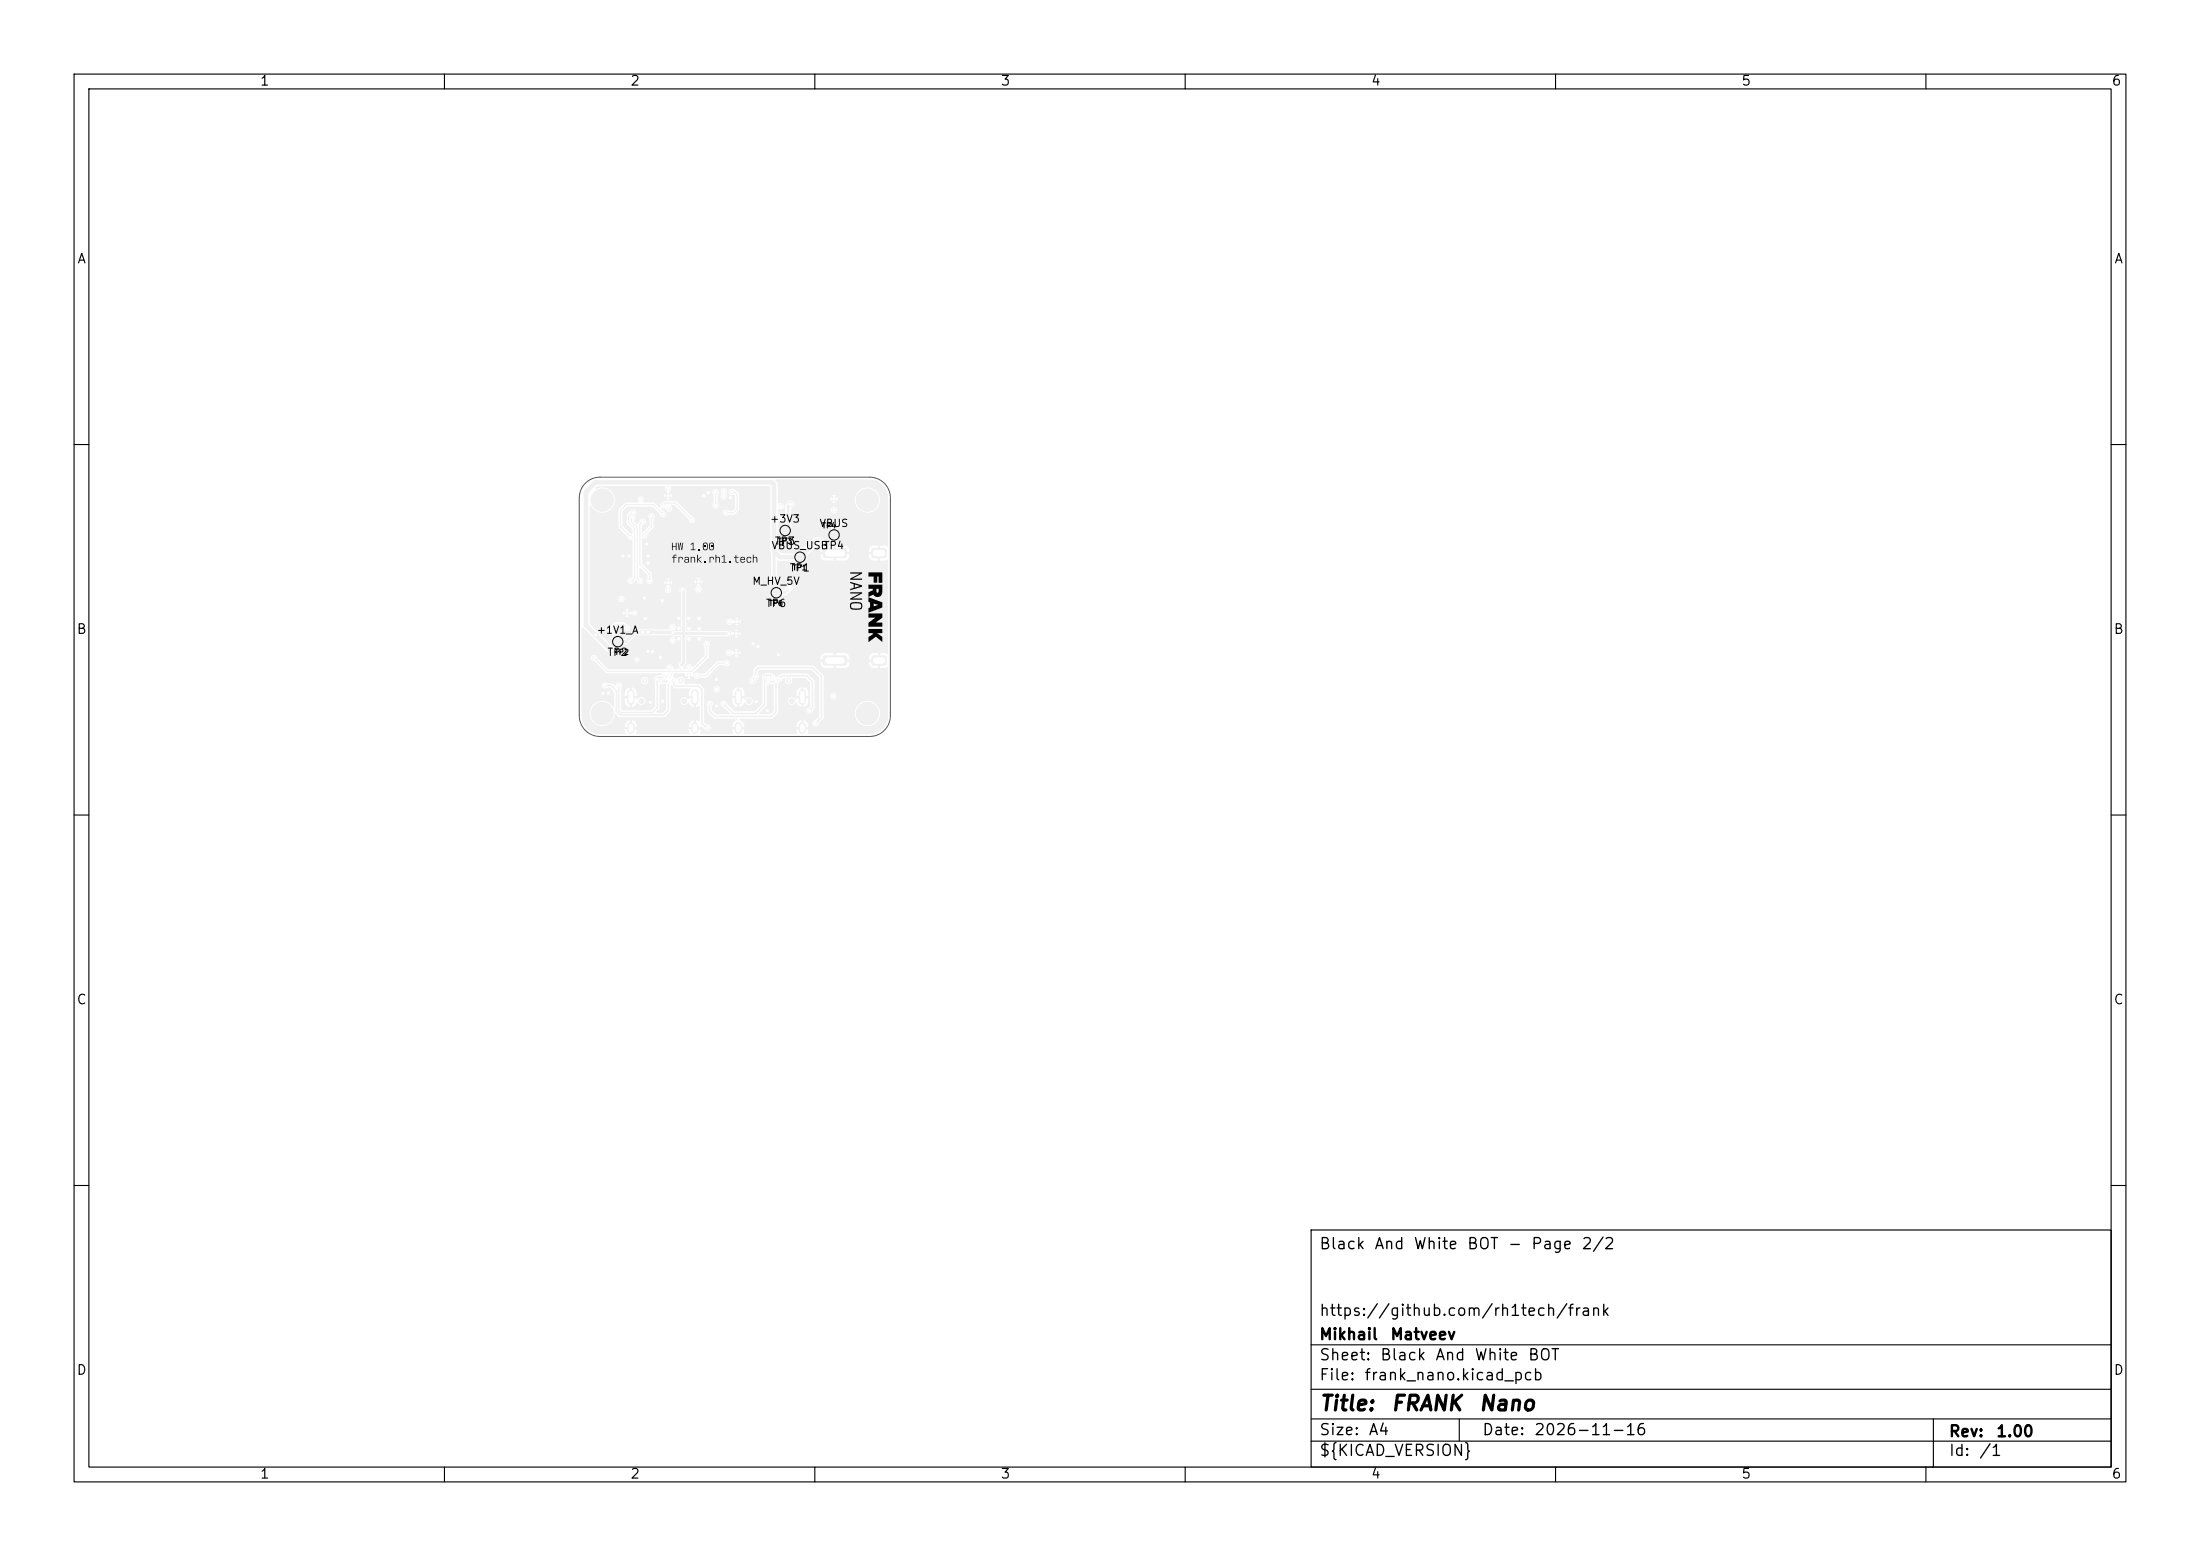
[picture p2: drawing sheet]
<svg xmlns="http://www.w3.org/2000/svg" width="297mm" height="210mm" viewBox="0 0 297 210" stroke-linecap="round" stroke-linejoin="round" font-family="sans-serif">
<g fill="#f0f0f0" stroke="#f0f0f0" stroke-width=".14">
<circle cx="93" cy="90.1" r=".22"/>
<circle cx="93" cy="91.1" r=".22"/>
<circle cx="91.6" cy="83.5" r=".3"/>
<circle cx="93" cy="83.5" r=".3"/>
<circle cx="94.4" cy="83.5" r=".3"/>
<circle cx="91.6" cy="84.8" r=".3"/>
<circle cx="93" cy="84.8" r=".3"/>
<circle cx="94.4" cy="84.8" r=".3"/>
<circle cx="91.6" cy="86.2" r=".3"/>
<circle cx="93" cy="86.2" r=".3"/>
<circle cx="94.4" cy="86.2" r=".3"/>
<circle cx="86" cy="89" r=".23"/>
</g>
<path d="M99.7 93.5v1.1M99.7 98v.6M108.3 93.5v1.1M108.3 98v.6" fill="none" stroke="#f0f0f0" stroke-width="1"/>
<g fill="#f0f0f0">
<path d="M111.1 74.1l.3-.1h2.7l.2 .2v.9l-.1 .2-.2 .1-2.7-.1-.2-.2z"/>
<path d="M117.8 74h1.8l.1 .3v.9l-.3 .2-1.6-.1-.2-.3v-.8z"/>
<path d="M117.8 88.5h1.8l.1 .3v.9l-.3 .2-1.6-.1-.2-.3v-.8z"/>
<path d="M111.1 88.6l.3-.1h2.7l.2 .2v.9l-.1 .2-.2 .1-2.7-.1-.2-.2z"/>
</g>
<g fill="#f0f0f0" stroke="#f0f0f0" stroke-width=".14">
<circle cx="86.5" cy="67.4" r=".22"/>
<circle cx="105.4" cy="68.3" r=".23"/>
<circle cx="105.4" cy="69.9" r=".22"/>
<circle cx="112.5" cy="94" r=".23"/>
<circle cx="90.2" cy="65.9" r=".23"/>
<circle cx="90.2" cy="66.9" r=".23"/>
<circle cx="92" cy="90.1" r=".22"/>
<circle cx="98.5" cy="83.9" r=".23"/>
<circle cx="99.5" cy="83.9" r=".23"/>
<circle cx="98.4" cy="88.1" r=".22"/>
<circle cx="99.4" cy="88.1" r=".22"/>
<circle cx="83.9" cy="80.8" r=".22"/>
<circle cx="98.4" cy="85.5" r=".23"/>
<circle cx="99.4" cy="85.5" r=".22"/>
<circle cx="90.3" cy="68.6" r=".22"/>
<circle cx="94.3" cy="79.5" r=".22"/>
<circle cx="94.3" cy="78.5" r=".22"/>
<circle cx="85.7" cy="82.7" r=".23"/>
<circle cx="84.7" cy="82.7" r=".23"/>
<circle cx="92.1" cy="79.6" r=".22"/>
<circle cx="90.4" cy="90.1" r=".23"/>
<circle cx="90.4" cy="91.1" r=".23"/>
<circle cx="112.6" cy="68.9" r=".22"/>
<circle cx="112.6" cy="67.3" r=".23"/>
<circle cx="90.2" cy="79.7" r=".23"/>
<circle cx="90.2" cy="78.6" r=".23"/>
<circle cx="112.6" cy="72.2" r=".5"/>
<circle cx="83.4" cy="86.6" r=".5"/>
<circle cx="106" cy="71.6" r=".5"/>
<circle cx="108" cy="75.2" r=".5"/>
<circle cx="104.8" cy="80" r=".5"/>
<circle cx="106.7" cy="68" r=".3"/>
<circle cx="97.7" cy="66.3" r=".22"/>
<circle cx="90.8" cy="84.6" r=".22"/>
<circle cx="90.8" cy="86.4" r=".23"/>
<circle cx="97.7" cy="67" r=".22"/>
<circle cx="95" cy="66.9" r=".22"/>
<circle cx="102.1" cy="94.7" r=".22"/>
<circle cx="95.6" cy="66.5" r=".22"/>
<circle cx="87.5" cy="75.1" r=".22"/>
<circle cx="105.1" cy="88.4" r=".22"/>
<circle cx="87.3" cy="73.4" r=".23"/>
<circle cx="87.5" cy="87.9" r=".3"/>
<circle cx="98.6" cy="67.2" r=".22"/>
<circle cx="87.8" cy="94.8" r=".22"/>
<circle cx="84.1" cy="75.1" r=".23"/>
<circle cx="87" cy="80.7" r=".22"/>
<circle cx="89.4" cy="81.1" r=".22"/>
<circle cx="87.1" cy="83.5" r=".23"/>
<circle cx="81.4" cy="93.5" r=".23"/>
<circle cx="87.5" cy="76" r=".22"/>
<circle cx="96.7" cy="91.7" r=".22"/>
<circle cx="82.2" cy="93.5" r=".23"/>
<circle cx="101.7" cy="86.9" r=".22"/>
<circle cx="89.2" cy="88.7" r=".3"/>
<circle cx="84.9" cy="75.1" r=".22"/>
<circle cx="88.1" cy="87.9" r=".3"/>
<circle cx="102.3" cy="87.2" r=".22"/>
<circle cx="103.6" cy="95.9" r=".22"/>
<circle cx="96.7" cy="95.3" r=".23"/>
<circle cx="89.5" cy="94.6" r=".22"/>
<circle cx="93.4" cy="70.2" r=".23"/>
<circle cx="89.5" cy="68.2" r=".23"/>
<circle cx="89.5" cy="69.4" r=".22"/>
<circle cx="85.2" cy="72.5" r=".23"/>
<circle cx="88" cy="69.6" r=".22"/>
<circle cx="87" cy="72.3" r=".23"/>
<circle cx="86.8" cy="70.4" r=".22"/>
<circle cx="87.7" cy="78.4" r=".22"/>
<circle cx="86.4" cy="78.4" r=".22"/>
<circle cx="85.4" cy="69.8" r=".23"/>
<circle cx="85.5" cy="69.1" r=".22"/>
<circle cx="85.1" cy="78.4" r=".22"/>
<circle cx="96.8" cy="93" r=".22"/>
<circle cx="101.6" cy="91.8" r=".3"/>
<circle cx="106.5" cy="91.8" r=".3"/>
<circle cx="113.3" cy="70.6" r=".3"/>
<circle cx="86.8" cy="85.3" r=".3"/>
<circle cx="87.5" cy="85.3" r=".3"/>
<circle cx="90.8" cy="85.3" r=".22"/>
<circle cx="96.6" cy="68.2" r=".22"/>
<circle cx="96.6" cy="66.4" r=".22"/>
<circle cx="98" cy="69.2" r=".22"/>
<circle cx="98.8" cy="66.4" r=".23"/>
<circle cx="80.2" cy="88.8" r=".22"/>
<circle cx="95.4" cy="86.9" r=".23"/>
<circle cx="103.8" cy="92" r=".23"/>
<circle cx="95.8" cy="95" r=".23"/>
<circle cx="104.8" cy="92" r=".23"/>
<circle cx="89.7" cy="91.4" r=".22"/>
<circle cx="88.7" cy="91.7" r=".22"/>
<circle cx="83.6" cy="92.5" r=".22"/>
<circle cx="105.3" cy="91.5" r=".23"/>
<circle cx="109.3" cy="95.9" r=".22"/>
<circle cx="97.7" cy="95" r=".22"/>
<circle cx="103.3" cy="91.4" r=".22"/>
<circle cx="104.3" cy="91.4" r=".22"/>
<circle cx="110.1" cy="97.6" r=".23"/>
<circle cx="102" cy="91.3" r=".23"/>
<circle cx="106.6" cy="79.4" r=".22"/>
<circle cx="91.9" cy="91.8" r=".3"/>
<circle cx="80.4" cy="85.7" r=".3"/>
<circle cx="82.6" cy="87.9" r=".3"/>
<circle cx="87" cy="91.8" r=".3"/>
<circle cx="109.6" cy="73.6" r=".3"/>
<circle cx="104.5" cy="77.9" r=".3"/>
<circle cx="110.8" cy="73" r=".3"/>
<circle cx="95.6" cy="98.2" r=".23"/>
<circle cx="91" cy="91.8" r=".22"/>
<circle cx="89.2" cy="92" r=".23"/>
<circle cx="81.7" cy="92.5" r=".22"/>
<circle cx="84.6" cy="84.7" r=".23"/>
<circle cx="90.2" cy="92.2" r=".22"/>
<circle cx="82.7" cy="85.3" r=".23"/>
<circle cx="98.1" cy="89.5" r=".22"/>
<circle cx="94.1" cy="91.2" r=".23"/>
</g>
<path d="M85.2 93.5v1.1M85.2 98v.6M93.8 93.5v1.1M93.8 98v.6" fill="none" stroke="#f0f0f0" stroke-width="1"/>
<path d="M92.2 79.6l.1 .2v9.6l-.3 .3v.4M104.5 74.4v3.5M106.7 68.1l-.3 .3v2.8l-.4 .4M113.3 70.6l-.7 .7v.9M86.8 85.3h-1.1l-1.2 1.3h-1.1M90.8 85.3l.2 .2h7.4" fill="none" stroke="#f0f0f0" stroke-width=".4"/>
<path d="M85.4 69.8l-.2 .1v.5l.8 .8v6.8l.4 .4M85.5 69.2h-.2l-.4 .4v1l.8 .8v6.6l-.4 .4h-.2M86.8 70.4l-.4 .4v5.4l1.3 1.3v.9M88 69.7v1.4l-1 1v.2M89.5 69.4l-1.3-1.3h-3.6l-.8 .8v2.2l1.4 1.4M89.5 68.2l.4-.3h1.3l2.2 2.2v.1M96.6 66.4v1.8M98.8 66.4h.4l.3 .4v1.9l-.5 .5h-1M84.6 84.7l-.4-.4h-1.1l-.4 .4v.6M95.4 86.9v1.7l-2 2h-11.4l-1.8-1.8M98.1 89.5h-1.1l-1.7 1.7h-1.2" fill="none" stroke="#f0f0f0" stroke-width=".15"/>
<path d="M86.8 85.3h4" fill="none" stroke="#f0f0f0" stroke-width=".5"/>
<path d="M88.7 91.7h.1M88.7 91.7v3.8l-.6 .7h-4.3l-.2-.3v-3.4M89.2 92h.8l.2 .2v3.7l-.6 .6h-5.9l-.5-.5v-2.8l-.7-.7h-.8M89.7 91.4h-.7l-.3 .3M91 91.9v.5l.2 .2h3.1l.5 .5v4.5l.6 .6h.2M102 91.3v-.8l.4-.4h7.3l1.2 1.2v5.5l-.8 .8M103.3 91.8h-.1M103.8 92h1v4.1l-.6 .6h-7.7l-.7-.7v-1M104.3 91.4l-.3-.3h-.5l-.2 .3-.1 3.7-1.2 1.2h-3l-1.3-1.3M105.3 91.6l.3-.4h3.3l.8 .8v3.5l-.4 .4" fill="none" stroke="#f0f0f0" stroke-width=".2"/>
<path d="M106.6 79.4l-.6 .6h-1.2" fill="none" stroke="#f0f0f0" stroke-width=".3"/>
<path d="M110.8 73h-.6l-2.2 2.2h-2.7l-.8-.8v-9l-.3-.3h-23.8l-1.3 1.3v18l3.5 3.5" fill="none" stroke="#f0f0f0" stroke-width=".6"/>
<g fill="#f0f0f0">
<path d="M80.6 65.6h9.1l.1 .1a.5 .5 0 0 0 .2 .6v.1l.2 .3 .3-.3h-.1v-.1a.59 .59 0 0 0 .2-.7h13.3l.1 .1v1h-4.2l-.5-.5-.3-.2h-.4l-.2 .2h-.3a.43 .43 0 0 0-.5-.3 .43 .43 0 0 0-.3 .4h-.3a.44 .44 0 0 0-.7-.2 .44 .44 0 0 0 0 .7h-5.6v-.1l-.3 .2a.19 .19 0 0 0-.2-.1 .19 .19 0 0 0-.2 .1l-.3-.2v.5l.4-.3a.15 .15 0 0 0 .1 .2 .15 .15 0 0 0 .2-.2l.3 .3v-.4h5.6v1a.45 .45 0 0 0 0 .7 .45 .45 0 0 0 .6 0 .45 .45 0 0 0 0-.7v-1l.1-.5 .3 .1a.41 .41 0 0 1 0 .5 .44 .44 0 0 0 .6 .5 .44 .44 0 0 0 .1-.8l.1-.4 .3 .1a.45 .45 0 0 0 .2 .5 .45 .45 0 0 0 .5 0l.1 .1v1.7l-.3 .3h-.5a.45 .45 0 0 0-.7 0 .45 .45 0 0 0 0 .6 .45 .45 0 0 0 .7 0l.8-.1 .5-.5 .1-2.2h4.2v3.4h-10.2l-.1-.2-.2-.1-2.1-2.1-1.1-.1-.1-.1 .3-.1-.3-.3-.2 .3h.1v.2h-.3l-.3 .2a.46 .46 0 0 0-.3 .7h-.2l-.7-.7h-1.5a.47 .47 0 0 0 0-.6 .47 .47 0 0 0-.6-.1 .53 .53 0 0 0 0 .7h-1.7l-1 1v2.4l1.2 1.2a.54 .54 0 0 0 .7 .5v5a.5 .5 0 0 0-.6 .3 .5 .5 0 0 0 .1 .5 .78 .78 0 0 0 .9-.4h.1a.44 .44 0 0 0 .3 .5 .44 .44 0 0 0 .6-.3 .44 .44 0 0 0-.3-.5l-.2-.1v-1.2l.1-.1 1 1v.5a.44 .44 0 0 0 0 .6 .44 .44 0 0 0 .6 0 .44 .44 0 0 0 0-.7l-.1-.7-1.2-1.3v-3.3v-.1a.48 .48 0 0 0 .6 0 .48 .48 0 0 0 .1-.6l.8-.8v-1.2a.44 .44 0 0 0 .1-.6 .44 .44 0 0 0-.7 0 .44 .44 0 0 0 .1 .6v1l-.9 .9-.1-.1v-.9a.45 .45 0 0 0 .5-.5 .45 .45 0 0 0-.5-.4 .45 .45 0 0 0-.4 .5l-.3 .3-.5-.5v-.1l.3-.2-.1-.4a.5 .5 0 0 0 .2-.6 .5 .5 0 0 0-.5-.3l-.3 .2-.5 .6v1.1l.8 .9v.5l-.2 .1-1.1-1.1v-2l.5-.6h3.5l1 .9a.44 .44 0 0 0 .4 .5 .44 .44 0 0 0 .4-.4 .44 .44 0 0 0-.5-.5l-.2-.2a.41 .41 0 0 1 .5-.1 .41 .41 0 0 1 .3 .3 .46 .46 0 0 0 .6 0 .46 .46 0 0 0 0-.7h.5l1.9 1.8a.45 .45 0 0 0 .3 .6 .45 .45 0 0 0 .5-.5h10.2v4.4l.1 .2v2.9l-.1 .4h-9.8h-.1l.1 .2h-4.2l.2 .2 .3-.2h3.7l.1 .1 .3-.3 9.4 .1a.51 .51 0 0 0 .8 .2 .51 .51 0 0 0 .1-.7v-2l2.6 .1a.75 .75 0 0 0 .8 .1 .75 .75 0 0 0 .4-.6l1.7-1.7h.4a.5 .5 0 0 0 .5-.5 .5 .5 0 0 0-.5-.5h-.7l-.2 .1-1.9 1.9-.5 .2h-2l-.5-.5v-3.8l.1-.1 .2 .1 .4-.1-.4-.3a.16 .16 0 0 0 .3-.1 .18 .18 0 0 0-.3-.2l.4-.3h-.7v-.6l.2-.1a.49 .49 0 0 0 .7-.3l.1 .1v1l-.4 .4 .4 .3v.6l-.1 .1a.71 .71 0 0 0-.6 .8 .71 .71 0 0 0 .9 .6 .71 .71 0 0 0 .5-.9l.1-.1v-2.7a.52 .52 0 0 0 .3-.8 .52 .52 0 0 0-.9 .1l-.2 .4h-.1l-.1-.1a.49 .49 0 0 0-.7-.2l-.1-2.7-.3-.5 .1-.1h12.6a2.51 2.51 0 0 1 2.5 2.7l-1.1-.1a1.7 1.7 0 0 0-1.5-1.5 1.7 1.7 0 0 0-1.8 1.1h-3.1l.2 .2 .3-.2h2.6l-.1 .4h-2.3v-.2l-.3 .2a.19 .19 0 0 0-.2-.1 .19 .19 0 0 0-.2 .1l-.3-.2v.5l.4-.3a.15 .15 0 0 0 .1 .2 .15 .15 0 0 0 .2-.2l.3 .3v-.3h2.3v.5h-2.5l-.3-.2-.2 .2h3l.3 .6 .3 .4h-3a.43 .43 0 0 0-.6-.3 .43 .43 0 0 0 0 .7 .43 .43 0 0 0 .6-.3v-.1h3a1.7 1.7 0 0 0 1.9 .2 1.7 1.7 0 0 0 .9-1.6h1.1v3.1h-6.2a.51 .51 0 0 0-.5-.4 .51 .51 0 0 0-.5 .5l-.5 .5v.5a.75 .75 0 0 0-.3 .7 .75 .75 0 0 0 .6 .6 .73 .73 0 0 0 .8-.5 .73 .73 0 0 0-.3-.8v-.2l.7-.5 .1-.4h6.1v3.2l-.1 .1-.3-.1h-.7v.5h-.3v-.5h-.6l-.5 .2-.1 .3h-2.6l-.2-.3-.4-.2h-1.2v.5h-.3v-.5h-1.3l-.4 .2-.1 .6h.6v.3h-.6a.69 .69 0 0 0 .5 .9h1.3v-.6h.3v.6l1.4-.1 .3-.3 .1-.5h-.7v-.3h.7v-.3h2.6v.3h.5v.3h-.5a.69 .69 0 0 0 .6 .9h.6v-.6h.3v.6l1.1-.1v2.8h-25.1v-.1l-.3 .2a.19 .19 0 0 0-.2-.1 .19 .19 0 0 0-.2 .1l-.3-.2v.3h-3.1v-.2l-.3 .2a.19 .19 0 0 0-.2-.1 .19 .19 0 0 0-.2 .1l-.3-.2v.5l.4-.3a.15 .15 0 0 0 .1 .2 .15 .15 0 0 0 .2-.2l.3 .3v-.3h3.1v.2l.4-.3a.15 .15 0 0 0 .1 .2 .15 .15 0 0 0 .2-.2l.3 .3v-.4h25.1v.9h-12.9v-.1a.44 .44 0 0 0-.5-.3 .44 .44 0 0 0-.3 .4l-.4 .3h-.4a.7 .7 0 0 0-1.1-.1h-9.6l-.2-.4 .1-.1-.3-.3-.2 .3v.1v.1a.43 .43 0 0 0 0 .7 .43 .43 0 0 0 .6-.4h9.6v.1a.72 .72 0 0 0 .1 1 .72 .72 0 0 0 1.1-.2l.6-.1 .6-.5a.42 .42 0 0 0 .3-.5h12.9v4.1h-20.7l.3 .3 .2-.3h20.2v.4h-19.9v-.1l-.3 .2-.2-.2-.2 .2-.3-.2h-.1h-.1a.44 .44 0 0 0-.6 0 .44 .44 0 0 0 .1 .6 .44 .44 0 0 0 .6-.2h.1l.3-.2a.15 .15 0 0 0 .2 .2 .15 .15 0 0 0 .1-.2l.4 .2v-.3h19.9v.6h-20.2l-.2-.3-.3 .3h20.7v.6h-20.7l.2 .3 .3-.3h20.2v.4h-19.9l-.1-.1-.2 .2-.1-.1a.15 .15 0 0 0-.3 0 .16 .16 0 0 0 .1 .3 .15 .15 0 0 0 .2-.2l.3 .2 .1-.3h19.9v.6h-20.2l-.3-.3-.2 .3h20.7v1.6h-20.7l.2 .3 .3-.3h20.2v.4h-19.9l-.1-.1-.2 .2-.3-.1-.2 .1-.2-.2h-.1h-.1a.43 .43 0 0 0-.7 0 .43 .43 0 0 0 .1 .6 .43 .43 0 0 0 .6-.2h.2l.3-.2a.15 .15 0 0 0 .2 .2 .15 .15 0 0 0 .1-.2l.3 .2 .1-.3h19.9l-.1 .3-.3-.1-.7-.1v.6h-.3v-.6l-.8 .1-.3 .2-.1 .3h-2.6l-.2-.3-.4-.3h-1.2v.6h-.3v-.6l-1.3 .1-.3 .1-.2 .3h-11.1l-.3-.3-.2 .3h11.6v.4h.6v.3h-.6v.5l.3 .3h1.5v-.5h.3v.5h1.2a.69 .69 0 0 0 .6-.8h-.7v-.3h.7v-.3h2.6v.3h.5v.3h-.5l.1 .5 .3 .3h.8v-.5h.3v.5h1.1v1.2h-8.7l-1.5-1.5h-7.4l-.6 .5v.7l-.1 .3a.52 .52 0 0 0-.5 .6 .52 .52 0 0 0 .5 .5 .52 .52 0 0 0 .5-.7h.1a.46 .46 0 0 0 .1-.7v-.4l.2-.2h7.1l1 1.1v5.2l-.5 .5a.44 .44 0 0 0-.4 .4 .44 .44 0 0 0 .4 .4 .44 .44 0 0 0 .5-.4l.6-.8v-5.5h8.7v2.6h-7a.43 .43 0 0 0-.6-.3 .43 .43 0 0 0 0 .7 .43 .43 0 0 0 .6-.3v-.1h7v2.3h-1.1a1.7 1.7 0 0 0-2.6-1.4 1.7 1.7 0 0 0 0 3 1.7 1.7 0 0 0 2.6-1.4v-.2h1.1l-.1 1a2.5 2.5 0 0 1-2.4 1.9h-8.3l-.1-.1 .1-.6h-.5v-.3h.5a.82 .82 0 0 0-.6-.9v.5h-.3v-.5l-.4 .2-.2 .2-.1 .5h.5v.3h-.5l.1 .6-.1 .1h-7l-.1-.1 .1-.6h-.5v-.3h.5a.94 .94 0 0 0-.7-1l.1-.1 4.4-.1 .8-.8v-3.8l.1-.3a.83 .83 0 0 0 .6-.5l.2 .1a.52 .52 0 0 0 .5 .8 .52 .52 0 0 0 .4-.8l1.9-.1 .6 .6v1.4h-.3a.79 .79 0 0 0-.6-.7v.5h-.3v-.5l-.4 .1-.2 .3-.1 .7h.5v.3h-.5l-.1 .2a.56 .56 0 0 0-.7-.2 .56 .56 0 0 0-.2 .7 .61 .61 0 0 0 1-.1l.1 .1a.8 .8 0 0 0 .6 .5v-.5h.3v.5l.3-.1 .2-.3 .1-.8h-.5v-.3h.5v-.4h.3l-.1 1.9a.45 .45 0 0 0-.4 .5 .45 .45 0 0 0 .4 .4 .45 .45 0 0 0 .5-.4l.2-.3v-3.7l-.9-.9-3.5-.1-.6 .3-.2 .2h-.1a.96 .96 0 0 0-.8-.6h-.5a.69 .69 0 0 0-.5 .8v.1v2.9h-1.3a.55 .55 0 0 0-.4-.5 .55 .55 0 0 0-.6 .3l-.1-.2h-.5v-.3h.5v-.6l-.4-.5h-.3v.5h-.3v-.5l-.4 .2-1.9-.1a.43 .43 0 0 0-.8-.1 .43 .43 0 0 0 .2 .7 .43 .43 0 0 0 .6-.5h1.9a1.08 1.08 0 0 0-.2 .9h.5v.3h-.5v.7l.4 .5h.2v-.5h.3v.5l.4-.1 .3-.5a.61 .61 0 0 0 1.1 0v-.2h1.3v.4l-1.1 1h-2.6l-1.1-1a.44 .44 0 0 0-.4-.4 .44 .44 0 0 0-.4 .4 .44 .44 0 0 0 .4 .5l.8 .7v.2h-1.8l-.6-.5v-.6a.44 .44 0 0 0 0-.6 .44 .44 0 0 0-.6 0 .44 .44 0 0 0 0 .6v.8l.9 .9h3.1l.1 .1-.1 .1a.81 .81 0 0 0-.6 .9h.5v.3h-.5l.1 .6-.1 .1h-4.3l-.1-.1 .1-.6h-.5v-.3h.5l.1-.1 .4 .4a.45 .45 0 0 0 .6 .2 .45 .45 0 0 0 .2-.6 .45 .45 0 0 0-.6-.2l-.2-.4-.1-4.4-.6-.7h-2l-.1-.1a.53 .53 0 0 0-.1-.8 .53 .53 0 0 0-.7 .2l-.2-.1a.32 .32 0 0 1-.4-.4l.1-.2h1.4h.1v.5l.4-.3a.15 .15 0 0 0 .1 .2 .15 .15 0 0 0 .1-.2l.4 .3 .2-.2 .2 .4h-.6l-.3-.3-.2 .3h1.4l.3-.1h.8l1.7-1.7h.7a.44 .44 0 0 0 .7 0 .44 .44 0 0 0 0-.6 .44 .44 0 0 0-.7 0l-.9 .1-1.6 1.6h-.7l-.3-.1a.42 .42 0 0 0-.5 .2l-.1 .1-.1-.2 2.1-2.1 .1-1.5a.44 .44 0 0 0 0-.7 .44 .44 0 0 0-.6 0 .44 .44 0 0 0 0 .7v1.2l-1.5 1.5h-.2a.46 .46 0 0 0-.6-.3 .46 .46 0 0 0-.2 .6h-.2v-.4l.3-.5v-3.5l5.8-.1a.27 .27 0 0 1 .4-.1h.1l.2-.2-.2-.2-.1 .1h-.1a.4 .4 0 0 0-.6-.2l-5.5-.1v-5.4l-.3-.3-.2-.2a.38 .38 0 0 0-.5 .4h-1.1l-.2-.4 .1-.1-.3-.3-.2 .3v.1v.1a.43 .43 0 0 0 0 .7 .43 .43 0 0 0 .6-.4h1.1l.3 .4v.8h-7.7a.43 .43 0 0 0-.6-.3 .43 .43 0 0 0 0 .7 .43 .43 0 0 0 .6-.3v-.1h7.7v1.5h-7.6l.3 .2 .2-.2h7.1v.4h-5.9a.43 .43 0 0 0-.4-.3 .43 .43 0 0 0-.5 .2l-.1-.1-.3 .2a.19 .19 0 0 0-.2-.1 .19 .19 0 0 0-.2 .1l-.2-.2v.5l.3-.3a.15 .15 0 0 0 .2 .2 .15 .15 0 0 0 .1-.2l.3 .3 .2-.2a.4 .4 0 0 0 .4 .3 .4 .4 0 0 0 .4-.4h5.9v.5h-7.1l-.2-.2-.3 .2h7.6v1.9l-.8 .1-.1-.2a.43 .43 0 0 0-.1-.7 .43 .43 0 0 0-.6 .4h-5.3l-.2-.3-.3-.1-.4-.3h-1.1l-.6 .5-.1 .4a.45 .45 0 0 0 0 .7 .45 .45 0 0 0 .6 0 .45 .45 0 0 0 0-.7v-.1l.3-.3h.7l.2 .2a.44 .44 0 0 0 .4 .5 .44 .44 0 0 0 .5-.5h5.3v.1l-.1 .1h-3.6l-.2 .1h-.8l-1.4 1.2h-.3a.68 .68 0 0 0-1-.1 .68 .68 0 0 0 0 1 .68 .68 0 0 0 1-.1l.7-.1 1.2-1.2h.6l.2 .1 4-.1 .2 .2a.44 .44 0 0 0-.5 .6 .44 .44 0 0 0 .7 .2 .47 .47 0 0 0-.1-.7v-.1h.9l.1 3.1h-5.6l-.1-.1a.38 .38 0 0 0-.6-.1 .38 .38 0 0 0 .2 .6 .38 .38 0 0 0 .5-.4h5.6v.2l-.3 .4-.1 .7h-.8a.46 .46 0 0 0-.4-.6 .46 .46 0 0 0-.4 .6h-7.9l-1.5-1.4a.44 .44 0 0 0-.4-.5 .44 .44 0 0 0-.4 .4 .44 .44 0 0 0 .5 .5l1.6 1.6h7.6l-.1 .2h-.4l-.2 .1a.47 .47 0 0 0-.5 .6h-.8v-.1a.5 .5 0 0 0-.8-.2 .5 .5 0 0 0 .2 .8 .5 .5 0 0 0 .6-.5h.8l.1 .2v2.6h-1.3a.55 .55 0 0 0-.4-.5 .55 .55 0 0 0-.6 .3l-.1-.2h-.5v-.3h.5l-.1-.7-.2-.3-.4-.1v.5h-.3v-.5a.79 .79 0 0 0-.6 .7v.4h.5v.3h-.5a1.03 1.03 0 0 0 .3 1.1l.3 .1v-.5h.3v.5h.1l.3-.1 .3-.5h.1a.54 .54 0 0 0 .6 .3 .54 .54 0 0 0 .4-.5h1.3v.8l-.4 .5-4.1-.1v-.1v-2.9a.45 .45 0 0 0-.2-.7 .45 .45 0 0 0-.6 .4l-.5-.3h-.6a.44 .44 0 0 0-.7 0 .44 .44 0 0 0 .1 .6 .44 .44 0 0 0 .6 0h.4l.5 .6v1.9l-.1 .1a1.72 1.72 0 0 0-2.2-.7 1.72 1.72 0 0 0-.9 2.2 1.72 1.72 0 0 0 2.1 1 1.86 1.86 0 0 0 1.3-1.5l.6 .4h6l.8-.9v-3.3a.15 .15 0 0 1 .2-.1 .15 .15 0 0 1 .1 .1l.4 .3h2l-.2 .6v.4h.5v.3h-.5l-.1 .2a.54 .54 0 0 0-.9-.2 .54 .54 0 0 0 .1 .9 .54 .54 0 0 0 .8-.3h.1l.3 .5 .3 .1h.1v-.5h.3v.5l.3-.1 .2 .1-.1 1.9v.1l-.4-.2v.5h-.3v-.5a.81 .81 0 0 0-.7 .9h.5v.3h-.5l.1 .6-.1 .1h-7.1v-.1l.1-.6h-.5v-.3h.5l-.1-.5-.2-.2-.4-.2v.5h-.3v-.5a.81 .81 0 0 0-.6 .9h.5v.3h-.5l.1 .6-.1 .1h-3.4a2.5 2.5 0 0 1-2.5-2.5v-11.9h.2l3.7 3.6a.5 .5 0 0 0 .6-.1 .5 .5 0 0 0 0-.6l-3.4-3.4v-15.9l.1-.1a1.72 1.72 0 0 0 2.4 .8 1.72 1.72 0 0 0 .7-2.4 1.72 1.72 0 0 0-2.4-.6l-.1-.1z"/>
<path d="M103.5 92.5l.6-.2h.3l.1 .1v3.6l-.5 .4h-1.5v-.2l1-1.1z"/>
<path d="M89 92.4l.7-.1 .2 .2v3.3l-.4 .4h-.8l-.1-.1 .4-.6z"/>
</g>
<g fill="#fff" stroke="#fff" stroke-width=".14">
<circle cx="106.7" cy="68" r=".15"/>
<circle cx="97.7" cy="66.3" r=".15"/>
<circle cx="90.8" cy="84.6" r=".15"/>
<circle cx="90.8" cy="86.4" r=".15"/>
<circle cx="97.7" cy="67" r=".15"/>
<circle cx="95" cy="66.9" r=".15"/>
<circle cx="102.1" cy="94.7" r=".15"/>
<circle cx="95.6" cy="66.5" r=".15"/>
<circle cx="87.5" cy="75.1" r=".15"/>
<circle cx="105.1" cy="88.4" r=".15"/>
<circle cx="87.3" cy="73.4" r=".15"/>
<circle cx="87.5" cy="87.9" r=".15"/>
<circle cx="98.6" cy="67.2" r=".15"/>
<circle cx="87.8" cy="94.8" r=".15"/>
<circle cx="84.1" cy="75.1" r=".15"/>
<circle cx="87" cy="80.7" r=".15"/>
<circle cx="89.4" cy="81.1" r=".15"/>
<circle cx="87.1" cy="83.5" r=".15"/>
<circle cx="81.4" cy="93.6" r=".15"/>
<circle cx="87.5" cy="76" r=".15"/>
<circle cx="96.7" cy="91.7" r=".15"/>
<circle cx="82.2" cy="93.6" r=".15"/>
<circle cx="101.7" cy="86.9" r=".15"/>
<circle cx="89.2" cy="88.7" r=".15"/>
<circle cx="84.9" cy="75.1" r=".15"/>
<circle cx="88.1" cy="87.9" r=".15"/>
<circle cx="102.3" cy="87.2" r=".15"/>
<circle cx="103.6" cy="95.9" r=".15"/>
<circle cx="96.7" cy="95.3" r=".15"/>
<circle cx="89.5" cy="94.6" r=".15"/>
<circle cx="93.4" cy="70.2" r=".15"/>
<circle cx="89.5" cy="68.2" r=".15"/>
<circle cx="89.5" cy="69.4" r=".15"/>
<circle cx="85.2" cy="72.5" r=".15"/>
<circle cx="88" cy="69.6" r=".15"/>
<circle cx="87" cy="72.2" r=".15"/>
<circle cx="86.8" cy="70.4" r=".15"/>
<circle cx="87.7" cy="78.4" r=".15"/>
<circle cx="86.4" cy="78.4" r=".15"/>
<circle cx="85.4" cy="69.8" r=".15"/>
<circle cx="85.5" cy="69.2" r=".15"/>
<circle cx="85.1" cy="78.4" r=".15"/>
<circle cx="96.8" cy="93" r=".15"/>
<circle cx="101.6" cy="91.9" r=".15"/>
<circle cx="106.5" cy="91.9" r=".15"/>
<circle cx="113.3" cy="70.6" r=".15"/>
<circle cx="86.8" cy="85.3" r=".15"/>
<circle cx="87.5" cy="85.3" r=".15"/>
<circle cx="90.8" cy="85.3" r=".15"/>
<circle cx="96.6" cy="68.2" r=".15"/>
<circle cx="96.6" cy="66.4" r=".15"/>
<circle cx="98" cy="69.2" r=".15"/>
<circle cx="98.8" cy="66.4" r=".15"/>
<circle cx="80.2" cy="88.8" r=".15"/>
<circle cx="95.4" cy="86.9" r=".15"/>
<circle cx="103.8" cy="92" r=".15"/>
<circle cx="95.8" cy="95" r=".15"/>
<circle cx="104.8" cy="92" r=".15"/>
<circle cx="89.7" cy="91.4" r=".15"/>
<circle cx="88.7" cy="91.7" r=".15"/>
<circle cx="83.6" cy="92.5" r=".15"/>
<circle cx="105.3" cy="91.6" r=".15"/>
<circle cx="109.3" cy="95.9" r=".15"/>
<circle cx="97.7" cy="95" r=".15"/>
<circle cx="103.3" cy="91.4" r=".15"/>
<circle cx="104.3" cy="91.4" r=".15"/>
<circle cx="110.1" cy="97.6" r=".15"/>
<circle cx="102" cy="91.3" r=".15"/>
<circle cx="106.6" cy="79.3" r=".15"/>
<circle cx="91.9" cy="91.9" r=".15"/>
<circle cx="80.4" cy="85.7" r=".15"/>
<circle cx="82.6" cy="87.9" r=".15"/>
<circle cx="87" cy="91.9" r=".15"/>
<circle cx="109.6" cy="73.6" r=".15"/>
<circle cx="104.5" cy="77.9" r=".15"/>
<circle cx="110.8" cy="73" r=".15"/>
<circle cx="95.6" cy="98.2" r=".15"/>
<circle cx="91" cy="91.9" r=".15"/>
<circle cx="89.2" cy="91.9" r=".15"/>
<circle cx="81.7" cy="92.5" r=".15"/>
<circle cx="84.6" cy="84.7" r=".15"/>
<circle cx="90.2" cy="92.2" r=".15"/>
<circle cx="82.7" cy="85.3" r=".15"/>
<circle cx="98.1" cy="89.5" r=".15"/>
<circle cx="94.1" cy="91.2" r=".15"/>
<circle cx="93" cy="90.1" r=".15"/>
<circle cx="93" cy="91.1" r=".15"/>
<circle cx="91.6" cy="83.5" r=".17"/>
<circle cx="93" cy="83.5" r=".17"/>
<circle cx="94.4" cy="83.5" r=".17"/>
<circle cx="91.6" cy="84.8" r=".17"/>
<circle cx="93" cy="84.8" r=".18"/>
<circle cx="94.4" cy="84.8" r=".17"/>
<circle cx="91.6" cy="86.2" r=".17"/>
<circle cx="93" cy="86.2" r=".18"/>
<circle cx="94.4" cy="86.2" r=".17"/>
<circle cx="86" cy="89" r=".15"/>
<circle cx="86.5" cy="67.4" r=".15"/>
<circle cx="105.4" cy="68.3" r=".15"/>
<circle cx="105.4" cy="69.9" r=".15"/>
<circle cx="112.5" cy="93.9" r=".15"/>
<circle cx="90.2" cy="65.9" r=".15"/>
<circle cx="90.2" cy="66.9" r=".15"/>
<circle cx="92" cy="90.1" r=".15"/>
<circle cx="98.5" cy="83.9" r=".15"/>
<circle cx="99.5" cy="83.9" r=".15"/>
<circle cx="98.4" cy="88.1" r=".15"/>
<circle cx="99.4" cy="88.1" r=".15"/>
<circle cx="83.9" cy="80.8" r=".15"/>
<circle cx="98.4" cy="85.5" r=".15"/>
<circle cx="99.4" cy="85.5" r=".15"/>
<circle cx="90.3" cy="68.6" r=".15"/>
<circle cx="94.3" cy="79.5" r=".15"/>
<circle cx="94.3" cy="78.5" r=".15"/>
<circle cx="85.7" cy="82.7" r=".15"/>
<circle cx="84.7" cy="82.7" r=".15"/>
<circle cx="92.1" cy="79.6" r=".15"/>
<circle cx="90.4" cy="90.1" r=".15"/>
<circle cx="90.4" cy="91.1" r=".15"/>
<circle cx="112.6" cy="68.9" r=".15"/>
<circle cx="112.6" cy="67.3" r=".15"/>
<circle cx="90.2" cy="79.7" r=".15"/>
<circle cx="90.2" cy="78.6" r=".15"/>
</g>
<g fill="#f0f0f0" stroke="#f0f0f0" stroke-width=".14">
<circle cx="81.3" cy="67.5" r="1.5"/>
<circle cx="106.9" cy="94.6" r=".32"/>
<circle cx="101.1" cy="94.6" r=".33"/>
<circle cx="81.3" cy="96.3" r="1.5"/>
<circle cx="117.1" cy="96.3" r="1.5"/>
<circle cx="117.1" cy="67.5" r="1.5"/>
<circle cx="92.4" cy="94.6" r=".32"/>
<circle cx="86.6" cy="94.6" r=".32"/>
</g>
<path d="M85.2 93.5v1.1M85.2 98v.6M93.8 93.5v1.1M93.8 98v.6M99.7 93.5v1.1M99.7 98v.6M108.3 93.5v1.1M108.3 98v.6" fill="none" stroke="#fff" stroke-width=".6"/>
<path d="M111.8 74.7h1.8M118.3 74.7h.8M111.8 89.2h1.8M118.3 89.2h.8" fill="none" stroke="#fff" stroke-width=".9"/>
<g fill="#000">
<path d="M90.7 73.3h.1v.4h.4v-.4h.1v1h-.1v-.5h-.4v.5h-.1zM90.7 75.2h.2a.2 .2 0 0 1 0-.2 .2 .2 0 0 1 .2-.1h.2v.1h-.2l-.1 .2h.3v.1h-.3v.6h-.1v-.6h-.2zM91.5 73.3h.1l.1 .8 .1-.8h.1l.1 .8 .1-.8h.1l-.1 1h-.1l-.1-.9-.2 .9h-.1zM91.6 75.2h.1h.4a.18 .18 0 0 1 .1 .1 .18 .18 0 0 1-.1 .2 .19 .19 0 0 0-.2-.3 .19 .19 0 0 0-.2 .3v.4h-.1zM92.5 75.2h.1a.26 .26 0 0 1 .3 0 .26 .26 0 0 1 .1 .2v.3h-.1v-.1h-.2a.15 .15 0 0 0-.2 .1 .15 .15 0 0 0 .2 .2l.3-.2v.2h-.1a.26 .26 0 0 1-.3 .1 .26 .26 0 0 1-.2-.3 .26 .26 0 0 1 .3-.2h.2a.19 .19 0 0 0-.1-.3 .19 .19 0 0 0-.3 .2h-.1zM93.2 73.4l.4-.1v.9h.3v.1h-.7v-.1h.3v-.8l-.3 .2zM93.2 75.2h.1h.4a.24 .24 0 0 1 .1 .3v.4h-.1v-.4a.21 .21 0 0 0-.2-.3 .21 .21 0 0 0-.2 .3v.4h-.1zM94.1 74.9h.1v.6l.4-.3h.1l-.4 .3 .4 .4h-.1l-.4-.4v.4h-.1zM94.3 74.1h.2v.2h-.2zM95 73.3h.5l.1 .5h-.2a.28 .28 0 0 0-.2-.5 .28 .28 0 0 0-.2 .5 .28 .28 0 0 0 .2 .4 .28 .28 0 0 0 .2-.4h.2a.37 .37 0 0 1-.4 .5 .37 .37 0 0 1-.3-.5zM95.1 75.8h.2v.1h-.2zM95.1 73.7h.2v.1h-.2z"/>
<path d="M95.8 75.2h.1h.4a.18 .18 0 0 1 .1 .1 .18 .18 0 0 1-.1 .2 .19 .19 0 0 0-.2-.3 .19 .19 0 0 0-.2 .3v.4h-.1zM95.8 73.3h.5l.1 .5h-.1a.28 .28 0 0 0-.2-.5 .29 .29 0 0 0-.3 .5 .28 .28 0 0 0 .3 .4 .28 .28 0 0 0 .2-.4h.1a.37 .37 0 0 1-.3 .5 .37 .37 0 0 1-.4-.5zM96 73.7h.1v.1h-.1zM96.6 74.9h.1v.3h.3a.24 .24 0 0 1 .2 .3v.4h-.1v-.4a.21 .21 0 0 0-.2-.3 .21 .21 0 0 0-.2 .3v.4h-.1zM97.4 75.1l.4-.2v.9h.3v.1h-.7v-.1h.3v-.8l-.3 .2zM98.5 75.8h.2v.1h-.2zM99.1 75.2h.2l.1-.3v.3h.3v.1h-.3v.5h.3v.1h-.4v-.6h-.2zM100 75.2h.5l.1 .3h-.1a.21 .21 0 0 0-.2-.3 .21 .21 0 0 0-.2 .3h.5v.1h-.6l.1 .2 .5-.1a.36 .36 0 0 1-.5 .2 .36 .36 0 0 1-.1-.5zM100.9 75.2h.2a.24 .24 0 0 1 .3 .2l-.2-.1a.28 .28 0 0 0-.3 .3 .28 .28 0 0 0 .4 .2l.1-.1a.36 .36 0 0 1-.5 .2 .36 .36 0 0 1-.1-.5zM101.6 74.9h.1v.3h.3a.24 .24 0 0 1 .2 .3v.4h-.1v-.4a.21 .21 0 0 0-.2-.3 .21 .21 0 0 0-.2 .3v.4h-.1zM114.8 77.2h1.6v.2l-1.3 .7h1.3v.2h-1.6v-.2l1.3-.7h-1.3zM114.8 78.5l1.6 .5v.1h-.3l-.7-.2v.4l.7-.2h.3v.1l-1.6 .5v-.2l.4-.1v-.6l-.4-.1z"/>
<path d="M114.8 79.9h1.6v.2l-1.3 .7h1.3v.1h-1.6v-.1l1.3-.7h-1.3zM117.2 77.3h1.9v1.4h-.5v-.9h-.2v.8h-.5v-.8h-.7zM117.2 78.9h1.9v.9h-.5v-.3h-.3l.1 .5h.2v-.2h.5a.65 .65 0 0 1-.4 .7 .65 .65 0 0 1-.8-.3l-.7 .4v-.7l.6-.2v-.2h-.6zM114.9 81.4a1.46 1.46 0 0 1 1.5 .1v.3h-.1a.35 .35 0 0 0-.5-.4 .78 .78 0 0 0-.9 .2 .37 .37 0 0 0 .1 .4 .37 .37 0 0 0 .4 .1 .78 .78 0 0 0 .8-.1l.1-.2h.1a.45 .45 0 0 1-.6 .5 .92 .92 0 0 1-1-.3v-.4zM117.2 80.6l1.9 .7v.3h-.5l-.6-.1v.3l.6-.2h.5v.4l-1.9 .7v-.6l.3-.1v-.7l-.3-.1zM117.2 82.8h1.9v.6l-.9 .6h.9v.6h-1.9v-.6l1-.6h-1zM117.2 84.9h1.9v.6h-.7l.7 .4v.7l-.9-.7-1 .8v-.7l.7-.4-.1-.1h-.6z"/>
</g>
<g fill="none" stroke="#000" stroke-width=".14">
<circle cx="104.8" cy="80" r=".7"/>
<circle cx="106" cy="71.6" r=".7"/>
<circle cx="108" cy="75.2" r=".7"/>
<circle cx="112.6" cy="72.2" r=".7"/>
<circle cx="83.4" cy="86.6" r=".7"/>
</g>
<g fill="none" stroke="#000" stroke-width=".15">
<path d="M10 10h277v190h-277zM12 12h273v186h-273zM60 10v2M110 10v2M160 10v2M210 10v2M260 10v2M10 60h2M285 60h2M10 110h2M285 110h2M10 160h2"/>
<path d="M177 166h108v32h-108zM285 160h2M60 198v2M110 198v2M160 198v2M177 194.5h108M177 191.5h108M177 187.5h108M177 181.5h108M197 191.5v3M210 198v2M260 198v2"/>
<path d="M261 191.5v6.5"/>
</g>
<path d="M79 65.2a2.8 2.8 0 0 1 2-.8h36.4a2.8 2.8 0 0 1 2.8 2.8v29.4a2.8 2.8 0 0 1-2.8 2.8h-36.4a2.8 2.8 0 0 1-2.8-2.8v-29.4a2.8 2.8 0 0 1 .8-2z" fill="none" stroke="#575757" stroke-width=".14"/>
<g font-size="2">
<text x="178" y="190.9">Title:</text>
<text x="187.7" y="190.9">FRANK</text>
<text x="199.5" y="190.9">Nano</text>
</g>
<g font-size="1.5">
<text x="178" y="169">Black</text>
<text x="185.4" y="169">And</text>
<text x="190.7" y="169">White</text>
<text x="198" y="169">BOT</text>
<text x="203.5" y="169">-</text>
<text x="206.6" y="169">Page</text>
<text x="213.4" y="169">2/2</text>
<text x="178" y="178">https://github.com/rh1tech/frank</text>
<text x="178" y="184">Sheet:</text>
<text x="178" y="181.2">Mikhail</text>
<text x="186.2" y="184">Black</text>
<text x="187.6" y="181.2">Matveev</text>
<text x="193.7" y="184">And</text>
<text x="199" y="184">White</text>
<text x="206.2" y="184">BOT</text>
<text x="178" y="186.7">File:</text>
<text x="184.1" y="186.7">frank_nano.kicad_pcb</text>
<text x="178" y="196.9">${KICAD_VERSION}</text>
<text x="178" y="194.1">Size:</text>
<text x="184.7" y="194.1">A4</text>
<text x="200" y="194.1">Date:</text>
<text x="207" y="194.1">2026-11-16</text>
<text x="263" y="194.3">Rev:</text>
<text x="263" y="196.9">Id:</text>
<text x="267.1" y="196.9">/1</text>
<text x="269.4" y="194.3">1.00</text>
</g>
<g font-size="1.3">
<text x="35" y="11.9">1</text>
<text x="85" y="11.9">2</text>
<text x="135" y="11.9">3</text>
<text x="185" y="11.9">4</text>
<text x="235" y="11.9">5</text>
<text x="285" y="11.9">6</text>
<text x="10.3" y="35.9">A</text>
<text x="285.4" y="35.9">A</text>
<text x="10.3" y="85.9">B</text>
<text x="285.3" y="85.9">B</text>
<text x="10.3" y="135.9">C</text>
<text x="285.3" y="135.9">C</text>
<text x="10.3" y="185.9">D</text>
<text x="285.3" y="185.9">D</text>
<text x="35" y="199.9">1</text>
<text x="85" y="199.9">2</text>
<text x="135" y="199.9">3</text>
<text x="185" y="199.9">4</text>
<text x="235" y="199.9">5</text>
<text x="285" y="199.9">6</text>
</g>
<g font-size="1">
<text x="103.9" y="70.8">+3V3</text>
<text x="110.5" y="71.4">VBUS</text>
<text x="104.1" y="74.4">VBUS_USB</text>
<text x="104.5" y="73.8">TP3</text>
<text x="106.5" y="77.4">TP1</text>
<text x="111.1" y="74.4">TP4</text>
<text x="101.5" y="79.2">M_HV_5V</text>
<text x="103.3" y="82.2">TP6</text>
<text x="80.5" y="85.8">+1V1_A</text>
<text x="81.9" y="88.8">TP2</text>
</g>
<g font-size=".7">
<text x="110.9" y="71.5">TP4</text>
<text x="104.9" y="73.5">TP3</text>
<text x="106.9" y="77.1">TP1</text>
<text x="103.7" y="81.9">TP6</text>
<text x="82.9" y="88.5">TP2</text>
</g>
</svg>
